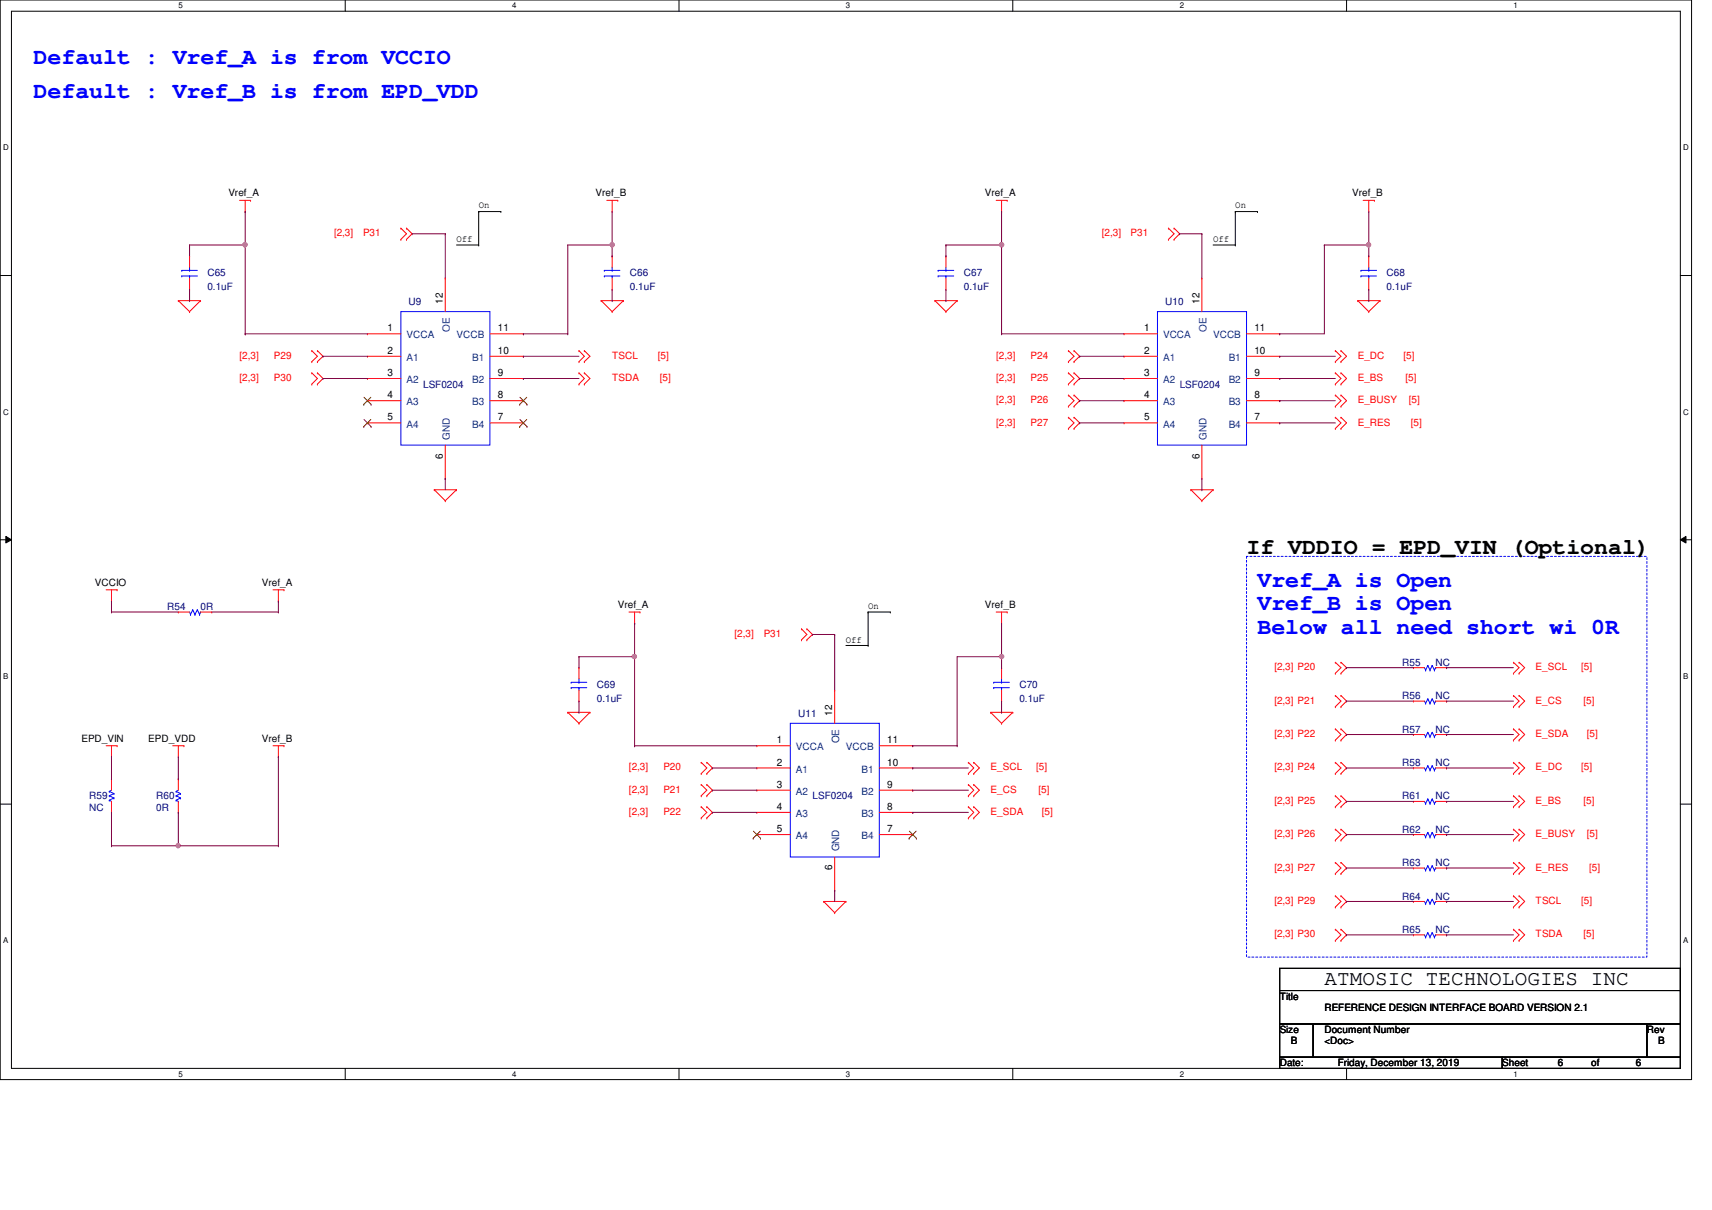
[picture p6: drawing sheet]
<svg xmlns="http://www.w3.org/2000/svg" width="297mm" height="210mm" viewBox="0 0 297 210" stroke-linecap="round" stroke-linejoin="round" font-family="sans-serif">
<path d="M0 0h293.5v187.3h-293.5zM2 1.9h289.5v183.4h-289.5z" fill="none" stroke="#000" stroke-width=".17"/>
<g fill="#fff">
<path d="M30.9 .2h.8v1.5h-.8z"/>
<path d="M30.9 185.5h.8v1.6h-.8z"/>
</g>
<path d="M59.9 0v1.9M59.9 185.3v2" fill="none" stroke="#000" stroke-width=".17"/>
<g fill="#fff">
<path d="M88.9 .2h.7v1.5h-.7z"/>
<path d="M88.9 185.5h.7v1.6h-.7z"/>
</g>
<path d="M117.8 0v1.9M117.8 185.3v2" fill="none" stroke="#000" stroke-width=".17"/>
<g fill="#fff">
<path d="M146.8 .2h.7v1.5h-.7z"/>
<path d="M146.8 185.5h.7v1.6h-.7z"/>
</g>
<path d="M175.7 0v1.9M175.7 185.3v2" fill="none" stroke="#000" stroke-width=".17"/>
<g fill="#fff">
<path d="M204.7 .2h.7v1.5h-.7z"/>
<path d="M204.7 185.5h.7v1.6h-.7z"/>
</g>
<path d="M233.6 0v1.9M233.6 185.3v2" fill="none" stroke="#000" stroke-width=".17"/>
<g fill="#fff">
<path d="M262.6 .2h.8v1.5h-.8z"/>
<path d="M262.6 185.5h.8v1.6h-.8z"/>
<path d="M.5 24.8h1v1.6h-1z"/>
<path d="M292.1 24.8h.9v1.6h-.9z"/>
<path d="M.5 70.7h1v1.5h-1z"/>
<path d="M292.1 70.7h.9v1.5h-.9z"/>
</g>
<path d="M0 47.8h2M291.5 47.8h2" fill="none" stroke="#000" stroke-width=".17"/>
<g fill="#fff">
<path d="M.5 116.5h.9v1.6h-.9z"/>
<path d="M292.1 116.5h.8v1.6h-.8z"/>
</g>
<path d="M0 93.6h2M1 93l1 .6-1 .6zM291.5 93.6l1-.6v1.2zM291.5 93.6h2" fill="none" stroke="#000" stroke-width=".17"/>
<path d="M1 93l1 .6-1 .6zM291.5 93.6l1-.6v1.2z" fill="#000"/>
<g fill="#fff">
<path d="M.5 162.4h.9v1.5h-.9z"/>
<path d="M292.1 162.4h.8v1.5h-.8z"/>
</g>
<g fill="none" stroke="#000" stroke-width=".17">
<path d="M83.1 36.7h.1M83.1 36.7h3.8M83.1 36.7v5.8M86.9 36.7h.1M214.3 36.7h.1M214.3 36.7h3.9M214.3 36.7v5.8M218.2 36.7h.1M79.2 42.5h3.9M83.1 42.5h.1M210.5 42.5h3.8M214.3 42.5h.1"/>
<path d="M146.8 112h3.8M150.6 112h.1M150.6 106.2h.1M150.6 106.2v5.8M150.6 106.2h3.9M154.5 106.2h.1M0 139.5h2M291.5 139.5h2M222 168h69.5v3.8h-69.5zM222 171.8h69.5v5.8h-69.5zM222 177.6h5.8v5.8h-5.8zM227.8 177.6h57.9v5.8h-57.9z"/>
<path d="M285.7 177.6h5.8v5.8h-5.8zM222 183.4h38.6v1.9h-38.6zM260.6 183.4h30.9v1.9h-30.9z"/>
</g>
<path d="M216.3 96.5h69.4v69.5h-69.4z" fill="none" stroke="#00f" stroke-width=".17" stroke-dasharray=".3 .3"/>
<g fill="none" stroke="#f00" stroke-width=".17">
<path d="M41.6 34.8h1.9M42.5 36.7h.1M42.5 34.8v1.9M43.5 34.8h.1M69.6 39.6h.1M69.6 39.6l.9 1-.9 .9M70.5 39.6h.1M70.5 39.6l1 1-1 .9M105.3 34.8h1.9M106.2 36.7h.1M106.2 34.8v1.9M107.2 34.8h.1"/>
<path d="M172.8 34.8h1.9M173.8 36.7h.1M173.8 34.8v1.9M174.7 34.8h.1M202.7 39.6h.1M202.7 39.6l1 1-1 .9M203.7 39.6h.1M203.7 39.6l1 1-1 .9M236.5 34.8h2M237.5 36.7h.1M237.5 34.8v1.9M238.5 34.8h.1"/>
<path d="M30.9 52.2h.1M30.9 52.2h3.9M30.9 52.2l2 1.9M32.9 54.1h.1M32.9 50.2h.1M32.9 44.4h.1M32.9 44.4v2M32.9 48.3v1.9M34.8 52.2h.1M34.8 52.2l-1.9 1.9M63.8 57.9h.1M63.8 57.9h5.8"/>
<path d="M69.6 41.5h.1M70.5 41.5h.1M77.3 48.3h.1M77.3 48.3v5.8M85 57.9h5.8M90.8 57.9h.1M104.3 52.2h.1M104.3 52.2h3.9M104.3 52.2l1.9 1.9M106.2 54.1h.1M106.2 50.2h.1M106.2 44.4h.1"/>
<path d="M106.2 44.4v2M106.2 48.3v1.9M108.2 52.2h.1M108.2 52.2l-2 1.9M162.2 52.2h.1M162.2 52.2h3.9M162.2 52.2l1.9 1.9M164.1 54.1h.1M164.1 50.2h.1M164.1 44.4h.1M164.1 44.4v2M164.1 48.3v1.9"/>
<path d="M166.1 52.2h.1M166.1 52.2l-2 1.9M195 57.9h.1M195 57.9h5.8M202.7 41.5h.1M203.7 41.5h.1M208.5 48.3h.1M208.5 48.3v5.8M216.3 57.9h5.7M222 57.9h.1M235.6 52.2h.1M235.6 52.2h3.8"/>
<path d="M235.6 52.2l1.9 1.9M237.5 54.1h.1M237.5 50.2h.1M237.5 44.4h.1M237.5 44.4v2M237.5 48.3v1.9M239.4 52.2h.1M239.4 52.2l-1.9 1.9M54.1 60.8h.1M54.1 62.7h.1M54.1 64.7h.1M54.1 66.6h.1"/>
<path d="M54.1 60.8l1 1-1 .9M54.1 64.7l1 1-1 .9M55.1 62.7h.1M55.1 60.8h.1M55.1 66.6h.1M55.1 64.7h.1M55.1 60.8l.9 1-.9 .9M55.1 64.7l.9 1-.9 .9M63.8 61.8h.1M63.8 65.7h.1M63.8 69.5h.1M63.8 73.4h.1"/>
<path d="M63.8 61.8h5.8M63.8 65.7h5.8M63.8 69.5h5.8M63.8 73.4h5.8M77.3 77.2v5.8M85 61.8h5.8M85 65.7h5.8M85 69.5h5.8M85 73.4h5.8M90.8 61.8h.1M90.8 65.7h.1M90.8 69.5h.1"/>
<path d="M90.8 73.4h.1M100.5 62.7h.1M100.5 60.8h.1M100.5 66.6h.1M100.5 64.7h.1M100.5 60.8l.9 1-.9 .9M100.5 64.7l.9 1-.9 .9M101.4 62.7h.1M101.4 60.8h.1M101.4 66.6h.1M101.4 64.7h.1M101.4 60.8l1 1-1 .9"/>
<path d="M101.4 64.7l1 1-1 .9M185.4 60.8h.1M185.4 62.7h.1M185.4 64.7h.1M185.4 66.6h.1M185.4 68.5h.1M185.4 70.5h.1M185.4 72.4h.1M185.4 74.3h.1M185.4 60.8l.9 1-.9 .9M185.4 64.7l.9 1-.9 .9M185.4 68.5l.9 1-.9 1"/>
<path d="M185.4 72.4l.9 1-.9 .9M186.3 62.7h.1M186.3 60.8h.1M186.3 66.6h.1M186.3 64.7h.1M186.3 70.5h.1M186.3 68.5h.1M186.3 74.3h.1M186.3 72.4h.1M186.3 60.8l1 1-1 .9M186.3 64.7l1 1-1 .9M186.3 68.5l1 1-1 1"/>
<path d="M186.3 72.4l1 1-1 .9M195 61.8h.1M195 65.7h.1M195 69.5h.1M195 73.4h.1M195 61.8h5.8M195 65.7h5.8M195 69.5h5.8M195 73.4h5.8M208.5 77.2v5.8M216.3 61.8h5.7M216.3 65.7h5.7"/>
<path d="M216.3 69.5h5.7M216.3 73.4h5.7M222 61.8h.1M222 65.7h.1M222 69.5h.1M222 73.4h.1M231.7 62.7h.1M231.7 60.8h.1M231.7 66.6h.1M231.7 64.7h.1M231.7 70.5h.1M231.7 68.5h.1"/>
<path d="M231.7 74.3h.1M231.7 72.4h.1M231.7 60.8l1 1-1 .9M231.7 64.7l1 1-1 .9M231.7 68.5l1 1-1 1M231.7 72.4l1 1-1 .9M232.7 62.7h.1M232.7 60.8h.1M232.7 66.6h.1M232.7 64.7h.1M232.7 70.5h.1M232.7 68.5h.1"/>
<path d="M232.7 74.3h.1M232.7 72.4h.1M232.7 68.5l.9 1-.9 1M232.7 60.8l.9 1-.9 .9M232.7 64.7l.9 1-.9 .9M232.7 72.4l.9 1-.9 .9M75.3 85h.1M75.3 85h3.9M75.3 85l2 1.9M77.3 86.9h.1M77.3 83h.1M79.2 85h.1"/>
<path d="M79.2 85l-1.9 1.9M206.6 85h.1M206.6 85h3.9M206.6 85l1.9 1.9M208.5 86.9h.1M208.5 83h.1M210.5 85h.1M210.5 85l-2 1.9M18.4 102.3h1.9M19.3 104.3h.1M19.3 102.3v2M20.3 102.3h.1"/>
<path d="M30.9 106.2h.1M30.9 106.2h2M34.8 106.2h1.9M36.7 106.2h.1M47.4 102.3h1.9M48.3 104.3h.1M48.3 102.3v2M49.3 102.3h.1M100.5 115.8h.1M100.5 115.8v2M100.5 119.7v1.9M109.1 106.2h1.9"/>
<path d="M110.1 108.1h.1M110.1 106.2v1.9M111 106.2h.1M139.1 109.1h.1M139.1 111h.1M139.1 109.1l.9 1-.9 .9M140 111h.1M140 109.1h.1M140 109.1l1 1-1 .9M144.8 119.7h.1M144.8 119.7v5.8M172.8 106.2h1.9"/>
<path d="M173.8 108.1h.1M173.8 115.8h.1M173.8 106.2v1.9M173.8 115.8v2M173.8 119.7v1.9M174.7 106.2h.1M231.7 114.9h.1M231.7 116.8h.1M231.7 114.9l1 .9-1 1M232.7 116.8h.1M232.7 114.9h.1M232.7 114.9l.9 .9-.9 1"/>
<path d="M245.2 115.8h.1M245.2 115.8h1.9M249.1 115.8h1.9M251 115.8h.1M262.6 116.8h.1M262.6 114.9h.1M262.6 114.9l1 .9-1 1M263.6 116.8h.1M263.6 114.9h.1M263.6 114.9l.9 .9-.9 1M18.4 129.4h1.9M19.3 131.3h.1"/>
<path d="M19.3 135.1h.1M19.3 129.4v1.9M19.3 135.1v2M19.3 139v1.9M20.3 129.4h.1M30 129.4h1.9M30.9 131.3h.1M30.9 135.1h.1M30.9 129.4v1.9M30.9 135.1v2M30.9 139v1.9M31.9 129.4h.1"/>
<path d="M47.4 129.4h1.9M48.3 131.3h.1M48.3 129.4v1.9M49.3 129.4h.1M98.5 123.6h.1M98.5 123.6h3.9M98.5 123.6l2 1.9M100.5 125.5h.1M100.5 121.6h.1M102.4 123.6h.1M102.4 123.6l-1.9 1.9M121.7 132.2h.1"/>
<path d="M121.7 134.2h.1M121.7 136.1h.1M121.7 138h.1M121.7 140h.1M121.7 132.2l.9 1-.9 1M121.7 136.1l.9 1-.9 .9M121.7 140l.9 .9-.9 1M122.6 134.2h.1M122.6 132.2h.1M122.6 138h.1M122.6 136.1h.1M122.6 140h.1"/>
<path d="M122.6 132.2l1 1-1 1M122.6 136.1l1 1-1 .9M122.6 140l1 .9-1 1M131.3 129.4h.1M131.3 133.2h.1M131.3 137.1h.1M131.3 129.4h5.8M131.3 133.2h5.8M131.3 137.1h5.8M152.6 129.4h5.8M152.6 133.2h5.8M152.6 137.1h5.8"/>
<path d="M158.4 133.2h.1M158.4 137.1h.1M158.4 129.4h.1M168 134.2h.1M168 132.2h.1M168 138h.1M168 136.1h.1M168 140h.1M168 132.2l.9 1-.9 1M168 136.1l.9 1-.9 .9M168 140l.9 .9-.9 1M168.9 134.2h.1"/>
<path d="M168.9 132.2h.1M168.9 138h.1M168.9 136.1h.1M168.9 140h.1M168.9 132.2l1 1-1 1M168.9 136.1l1 1-1 .9M168.9 140l1 .9-1 1M171.9 123.6h.1M171.9 123.6h3.8M171.9 123.6l1.9 1.9M173.8 125.5h.1M173.8 121.6h.1"/>
<path d="M175.7 123.6h.1M175.7 123.6l-1.9 1.9M231.7 120.6h.1M231.7 122.6h.1M231.7 126.4h.1M231.7 128.4h.1M231.7 132.2h.1M231.7 134.2h.1M231.7 138h.1M231.7 140h.1M231.7 120.6l1 1-1 1M231.7 126.4l1 1-1 1"/>
<path d="M231.7 132.2l1 1-1 1M231.7 138l1 1-1 1M232.7 122.6h.1M232.7 120.6h.1M232.7 128.4h.1M232.7 126.4h.1M232.7 134.2h.1M232.7 132.2h.1M232.7 140h.1M232.7 138h.1M232.7 120.6l.9 1-.9 1M232.7 126.4l.9 1-.9 1"/>
<path d="M232.7 132.2l.9 1-.9 1M232.7 138l.9 1-.9 1M245.2 139h.1M245.2 121.6h.1M245.2 127.4h.1M245.2 133.2h.1M245.2 139h1.9M245.2 133.2h1.9M245.2 121.6h1.9M245.2 127.4h1.9M249.1 139h1.9M249.1 133.2h1.9"/>
<path d="M249.1 121.6h1.9M249.1 127.4h1.9M251 139h.1M251 121.6h.1M251 127.4h.1M251 133.2h.1M262.6 122.6h.1M262.6 120.6h.1M262.6 128.4h.1M262.6 126.4h.1M262.6 134.2h.1M262.6 132.2h.1"/>
<path d="M262.6 140h.1M262.6 138h.1M262.6 120.6l1 1-1 1M262.6 126.4l1 1-1 1M262.6 132.2l1 1-1 1M262.6 138l1 1-1 1M263.6 122.6h.1M263.6 120.6h.1M263.6 128.4h.1M263.6 126.4h.1M263.6 134.2h.1M263.6 132.2h.1"/>
<path d="M263.6 140h.1M263.6 138h.1M263.6 120.6l.9 1-.9 1M263.6 126.4l.9 1-.9 1M263.6 132.2l.9 1-.9 1M263.6 138l.9 1-.9 1M19.3 140.9h.1M30.9 140.9h.1M121.7 141.9h.1M122.6 141.9h.1M131.3 140.9h.1M131.3 144.8h.1"/>
<path d="M131.3 140.9h5.8M131.3 144.8h5.8M142.9 156.4h.1M142.9 156.4h3.9M142.9 156.4l1.9 1.9M144.8 158.3h.1M144.8 154.4h.1M144.8 148.7v5.7M146.8 156.4h.1M146.8 156.4l-2 1.9M152.6 140.9h5.8M152.6 144.8h5.8"/>
<path d="M158.4 140.9h.1M158.4 144.8h.1M168 141.9h.1M168.9 141.9h.1M231.7 143.8h.1M231.7 145.8h.1M231.7 149.6h.1M231.7 151.6h.1M231.7 155.4h.1M231.7 157.4h.1M231.7 143.8l1 1-1 1M231.7 149.6l1 1-1 1"/>
<path d="M231.7 155.4l1 1-1 1M232.7 145.8h.1M232.7 143.8h.1M232.7 151.6h.1M232.7 149.6h.1M232.7 157.4h.1M232.7 155.4h.1M232.7 143.8l.9 1-.9 1M232.7 149.6l.9 1-.9 1M232.7 155.4l.9 1-.9 1M245.2 156.4h.1M245.2 144.8h.1"/>
<path d="M245.2 150.6h.1M245.2 156.4h1.9M245.2 144.8h1.9M245.2 150.6h1.9M249.1 156.4h1.9M249.1 144.8h1.9M249.1 150.6h1.9M251 156.4h.1M251 144.8h.1M251 150.6h.1M262.6 145.8h.1M262.6 143.8h.1"/>
<path d="M262.6 151.6h.1M262.6 149.6h.1M262.6 157.4h.1M262.6 155.4h.1M262.6 143.8l1 1-1 1M262.6 149.6l1 1-1 1M262.6 155.4l1 1-1 1M263.6 145.8h.1M263.6 143.8h.1M263.6 151.6h.1M263.6 149.6h.1M263.6 157.4h.1"/>
<path d="M263.6 155.4h.1M263.6 143.8l.9 1-.9 1M263.6 149.6l.9 1-.9 1M263.6 155.4l.9 1-.9 1M231.7 161.2h.1M231.7 163.2h.1M231.7 161.2l1 1-1 1M232.7 163.2h.1M232.7 161.2h.1M232.7 161.2l.9 1-.9 1M245.2 162.2h.1M245.2 162.2h1.9"/>
<path d="M249.1 162.2h1.9M251 162.2h.1M262.6 163.2h.1M262.6 161.2h.1M262.6 161.2l1 1-1 1M263.6 163.2h.1M263.6 161.2h.1M263.6 161.2l.9 1-.9 1"/>
</g>
<g fill="none" stroke="#00f" stroke-width=".17">
<path d="M31.5 46.9h.1M31.5 47.9h.1M31.5 46.9h2.7M31.5 47.9h2.7M32.9 47.9h.1M32.9 46.9h.1M32.9 46.4v.5M32.9 47.9v.4M69.6 54.1h15.4v23.1h-15.4zM104.9 46.9h.1M104.9 47.9h.1M104.9 46.9h2.7"/>
<path d="M104.9 47.9h2.7M106.2 47.9h.1M106.2 46.9h.1M106.2 46.4v.5M106.2 47.9v.4M162.8 46.9h.1M162.8 47.9h.1M162.8 46.9h2.7M162.8 47.9h2.7M164.1 47.9h.1M164.1 46.9h.1M164.1 46.4v.5"/>
<path d="M164.1 47.9v.4M200.8 54.1h15.5v23.1h-15.5zM236.1 46.9h.1M236.1 47.9h.1M236.1 46.9h2.7M236.1 47.9h2.7M237.5 47.9h.1M237.5 46.9h.1M237.5 46.4v.5M237.5 47.9v.4M32.9 106.2l.2 .4M33.1 106.6h.1"/>
<path d="M33.4 105.8h.1M33.4 105.8l-.3 .8M33.4 105.8l.4 .8M33.8 106.6h.1M34.2 105.8h.1M34.2 105.8l-.4 .8M34.2 105.8l.4 .8M34.6 106.6h.1M34.8 106.2h.1M34.8 106.2l-.2 .4M99.1 118.4h.1M99.1 119.3h.1"/>
<path d="M99.1 118.4h2.7M99.1 119.3h2.7M100.5 119.3h.1M100.5 118.4h.1M100.5 117.8v.6M100.5 119.3v.4M172.4 118.4h.1M172.4 119.3h.1M172.4 118.4h2.7M172.4 119.3h2.7M173.8 119.3h.1M173.8 118.4h.1"/>
<path d="M173.8 117.8v.6M173.8 119.3v.4M247.1 115.8l.3 .4M247.4 116.2h.1M247.7 115.4h.1M247.7 115.4l-.3 .8M247.7 115.4l.4 .8M248.1 116.2h.1M248.5 115.4h.1M248.5 115.4l-.4 .8M248.5 115.4l.4 .8M248.9 116.2h.1"/>
<path d="M249.1 115.8h.1M249.1 115.8l-.2 .4M19 137.3h.1M19 138h.1M19 138.8h.1M19 137.3l.8 .4M19 138l.8 .4M19 138.8l.3 .2M19.3 139h.1M19.3 137.1l-.3 .2M19.8 137.7h.1M19.8 138.4h.1"/>
<path d="M19.8 137.7l-.8 .3M19.8 138.4l-.8 .4M30.6 137.3h.1M30.6 138h.1M30.6 138.8h.1M30.6 137.3l.7 .4M30.6 138l.7 .4M30.6 138.8l.3 .2M30.9 139h.1M30.9 137.1l-.3 .2M31.3 137.7h.1M31.3 138.4h.1"/>
<path d="M31.3 137.7l-.7 .3M31.3 138.4l-.7 .4M137.1 125.5h15.5v23.2h-15.5zM247.1 139l.3 .4M247.1 121.6l.3 .4M247.1 127.4l.3 .4M247.1 133.2l.3 .4M247.4 139.4h.1M247.4 122h.1M247.4 127.8h.1M247.4 133.6h.1M247.7 138.6h.1"/>
<path d="M247.7 121.2h.1M247.7 127h.1M247.7 132.8h.1M247.7 138.6l-.3 .8M247.7 138.6l.4 .8M247.7 121.2l-.3 .8M247.7 121.2l.4 .8M247.7 127l-.3 .8M247.7 127l.4 .8M247.7 132.8l-.3 .8M247.7 132.8l.4 .8M248.1 139.4h.1"/>
<path d="M248.1 122h.1M248.1 127.8h.1M248.1 133.6h.1M248.5 138.6h.1M248.5 121.2h.1M248.5 127h.1M248.5 132.8h.1M248.5 138.6l-.4 .8M248.5 138.6l.4 .8M248.5 121.2l-.4 .8M248.5 121.2l.4 .8M248.5 127l-.4 .8"/>
<path d="M248.5 127l.4 .8M248.5 132.8l-.4 .8M248.5 132.8l.4 .8M248.9 139.4h.1M248.9 122h.1M248.9 127.8h.1M248.9 133.6h.1M249.1 139h.1M249.1 121.6h.1M249.1 127.4h.1M249.1 133.2h.1M249.1 139l-.2 .4"/>
<path d="M249.1 121.6l-.2 .4M249.1 127.4l-.2 .4M249.1 133.2l-.2 .4M247.1 156.4l.3 .4M247.1 144.8l.3 .4M247.1 150.6l.3 .4M247.4 156.8h.1M247.4 145.2h.1M247.4 151h.1M247.7 156h.1M247.7 144.4h.1M247.7 150.2h.1"/>
<path d="M247.7 156l-.3 .8M247.7 156l.4 .8M247.7 144.4l-.3 .8M247.7 144.4l.4 .8M247.7 150.2l-.3 .8M247.7 150.2l.4 .8M248.1 156.8h.1M248.1 145.2h.1M248.1 151h.1M248.5 156h.1M248.5 144.4h.1M248.5 150.2h.1"/>
<path d="M248.5 156l-.4 .8M248.5 156l.4 .8M248.5 144.4l-.4 .8M248.5 144.4l.4 .8M248.5 150.2l-.4 .8M248.5 150.2l.4 .8M248.9 156.8h.1M248.9 145.2h.1M248.9 151h.1M249.1 156.4h.1M249.1 144.8h.1M249.1 150.6h.1"/>
<path d="M249.1 156.4l-.2 .4M249.1 144.8l-.2 .4M249.1 150.6l-.2 .4M247.1 162.2l.3 .4M247.4 162.6h.1M247.7 161.8h.1M247.7 161.8l-.3 .8M247.7 161.8l.4 .8M248.1 162.6h.1M248.5 161.8h.1M248.5 161.8l-.4 .8M248.5 161.8l.4 .8"/>
<path d="M248.9 162.6h.1M249.1 162.2h.1M249.1 162.2l-.2 .4"/>
</g>
<g fill="none" stroke="#7f4000" stroke-width=".17">
<path d="M63.1 70.1h.1M63.1 74h.1M63.2 68.9l1.2 1.2M63.2 72.8l1.2 1.2M64.3 68.9l-1.2 1.2M64.3 72.8l-1.2 1.2M64.4 70.1h.1M64.4 74h.1M90.2 70.1h.1M90.2 74h.1M90.2 68.9l1.2 1.2M90.2 72.8l1.2 1.2"/>
<path d="M91.4 68.9l-1.2 1.2M91.4 72.8l-1.2 1.2M91.4 70.1h.1M91.4 74h.1M130.7 145.4h.1M130.7 144.2l1.2 1.2M131.9 144.2l-1.2 1.2M131.9 145.4h.1M157.7 145.4h.1M157.8 144.2l1.2 1.2M159 144.2l-1.3 1.2M159 145.4h.1"/>
</g>
<path d="M42.5 36.7h.1M42.5 36.7v21.2M32.9 42.5h.1M32.9 42.5v1.9M32.9 42.5h9.6M42.5 42.5h.1M42.5 57.9h.1" fill="none" stroke="#7f0040" stroke-width=".17"/>
<circle cx="42.5" cy="42.5" r=".38" fill="#f0f"/>
<circle cx="42.5" cy="42.5" r=".38" fill="none" stroke="#f0f" stroke-width=".17"/>
<g fill="none" stroke="#7f0040" stroke-width=".17">
<path d="M173.8 36.7h.1M173.8 36.7v21.2M32.9 52.2h.1M32.9 50.2v2M42.5 57.9h.1M42.5 57.9h21.3M90.8 57.9h.1M90.8 57.9h7.7M98.5 57.9h.1M106.2 42.5h.1M106.2 44.4h.1M106.2 52.2h.1"/>
<path d="M106.2 42.5h-7.7v15.4M106.2 42.5v1.9M106.2 50.2v2M164.1 44.4h.1M164.1 42.5h.1M164.1 42.5h9.7M164.1 42.5v1.9M173.8 42.5h.1M56 61.8h.1M56 65.7h.1M56 61.8h7.8M56 65.7h7.8"/>
<path d="M90.8 61.8h.1M90.8 65.7h.1M90.8 61.8h9.7M90.8 65.7h9.7M77.3 83h.1M77.3 83v2"/>
</g>
<circle cx="173.8" cy="42.5" r=".38" fill="#f0f"/>
<circle cx="173.8" cy="42.5" r=".38" fill="none" stroke="#f0f" stroke-width=".17"/>
<g fill="none" stroke="#7f0040" stroke-width=".17">
<path d="M164.1 52.2h.1M164.1 50.2v2M173.8 57.9h.1M173.8 57.9h21.2M222 57.9h.1M229.8 42.5h.1M229.8 42.5v15.4h-7.8M237.5 52.2h.1M237.5 50.2v2M187.3 61.8h.1M187.3 65.7h.1M187.3 69.5h.1"/>
<path d="M187.3 73.4h.1M187.3 61.8h7.7M187.3 65.7h7.7M187.3 69.5h7.7M187.3 73.4h7.7M222 61.8h.1M222 65.7h.1M222 69.5h.1M222 73.4h.1M222 61.8h9.7M222 65.7h9.7M222 69.5h9.7"/>
<path d="M222 73.4h9.7M208.5 85h.1M208.5 83v2M100.5 113.9h.1M100.5 113.9v1.9M100.5 113.9h9.6M110.1 108.1h.1M110.1 113.9h.1M110.1 108.1v21.3M110.1 129.4h.1"/>
</g>
<circle cx="110.1" cy="113.9" r=".37" fill="#f0f"/>
<circle cx="110.1" cy="113.9" r=".37" fill="none" stroke="#f0f" stroke-width=".17"/>
<g fill="none" stroke="#7f0040" stroke-width=".17">
<path d="M71.5 40.6h.1M71.5 40.6h5.8M77.3 40.6h.1M77.3 40.6v7.7M204.7 40.6h.1M204.7 40.6h3.8M208.5 40.6h.1M208.5 40.6v7.7M36.7 106.2h11.6M48.3 106.2h.1M141 110.1h.1M141 110.1h3.8"/>
<path d="M144.8 110.1h.1M144.8 110.1v9.6M173.8 113.9h.1M173.8 115.8h.1M173.8 113.9h-7.7v15.5M173.8 113.9v1.9M19.3 135.1h.1M19.3 131.3v3.8M30.9 135.1h.1M30.9 131.3v3.8M100.5 123.6h.1M100.5 121.6v2"/>
<path d="M110.1 129.4h.1M110.1 129.4h21.2M123.6 133.2h.1M123.6 137.1h.1M123.6 133.2h7.7M123.6 137.1h7.7M158.4 129.4h.1M158.4 133.2h.1M158.4 137.1h.1M158.4 129.4h7.7M158.4 133.2h9.6M158.4 137.1h9.6"/>
<path d="M166.1 129.4h.1M173.8 123.6h.1M173.8 121.6v2M19.3 140.9h.1M19.3 140.9v5.8M30.9 140.9h.1M30.9 140.9v5.8M123.6 140.9h.1M123.6 140.9h7.7M144.8 154.4h.1M144.8 154.4v2M158.4 140.9h.1"/>
<path d="M158.4 140.9h9.6"/>
</g>
<circle cx="30.9" cy="146.7" r=".37" fill="#f0f"/>
<circle cx="30.9" cy="146.7" r=".37" fill="none" stroke="#f0f" stroke-width=".17"/>
<path d="M173.8 113.9h.1M173.8 108.1v5.8M48.3 131.3h.1M48.3 131.3v15.4M19.3 146.7h.1M19.3 146.7h29M48.3 146.7h.1" fill="none" stroke="#7f0040" stroke-width=".17"/>
<circle cx="173.8" cy="113.9" r=".37" fill="#f0f"/>
<circle cx="173.8" cy="113.9" r=".37" fill="none" stroke="#f0f" stroke-width=".17"/>
<path d="M106.2 36.7v5.8M106.2 42.5h.1" fill="none" stroke="#7f0040" stroke-width=".17"/>
<circle cx="106.2" cy="42.5" r=".38" fill="#f0f"/>
<circle cx="106.2" cy="42.5" r=".38" fill="none" stroke="#f0f" stroke-width=".17"/>
<path d="M237.5 36.7v7.7M229.8 42.5h7.7M237.5 42.5h.1M237.5 44.4h.1" fill="none" stroke="#7f0040" stroke-width=".17"/>
<circle cx="237.5" cy="42.5" r=".38" fill="#f0f"/>
<circle cx="237.5" cy="42.5" r=".38" fill="none" stroke="#f0f" stroke-width=".17"/>
<g fill="none" stroke="#7f0040" stroke-width=".17">
<path d="M19.3 104.3h.1M19.3 106.2h.1M19.3 104.3v1.9M19.3 106.2h11.6M48.3 104.3h.1M48.3 104.3v1.9M233.6 115.8h.1M233.6 115.8h11.6M251 115.8h.1M251 115.8h11.6M233.6 121.6h.1M233.6 127.4h.1"/>
<path d="M233.6 133.2h.1M233.6 139h.1M233.6 121.6h11.6M233.6 127.4h11.6M233.6 133.2h11.6M233.6 139h11.6M251 121.6h.1M251 127.4h.1M251 133.2h.1M251 139h.1M251 121.6h11.6M251 127.4h11.6"/>
<path d="M251 133.2h11.6M251 139h11.6M233.6 144.8h.1M233.6 150.6h.1M233.6 156.4h.1M233.6 144.8h11.6M233.6 150.6h11.6M233.6 156.4h11.6M251 144.8h.1M251 150.6h.1M251 156.4h.1M251 144.8h11.6"/>
<path d="M251 150.6h11.6M251 156.4h11.6M233.6 162.2h.1M233.6 162.2h11.6M251 162.2h.1M251 162.2h11.6"/>
</g>
<circle cx="42.5" cy="42.5" r=".38" fill="#f0f"/>
<circle cx="42.5" cy="42.5" r=".38" fill="none" stroke="#f0f" stroke-width=".17"/>
<circle cx="173.8" cy="42.5" r=".38" fill="#f0f"/>
<circle cx="173.8" cy="42.5" r=".38" fill="none" stroke="#f0f" stroke-width=".17"/>
<circle cx="110.1" cy="113.9" r=".37" fill="#f0f"/>
<circle cx="110.1" cy="113.9" r=".37" fill="none" stroke="#f0f" stroke-width=".17"/>
<circle cx="30.9" cy="146.7" r=".37" fill="#f0f"/>
<circle cx="30.9" cy="146.7" r=".37" fill="none" stroke="#f0f" stroke-width=".17"/>
<circle cx="173.8" cy="113.9" r=".37" fill="#f0f"/>
<circle cx="173.8" cy="113.9" r=".37" fill="none" stroke="#f0f" stroke-width=".17"/>
<circle cx="106.2" cy="42.5" r=".38" fill="#f0f"/>
<circle cx="106.2" cy="42.5" r=".38" fill="none" stroke="#f0f" stroke-width=".17"/>
<circle cx="237.5" cy="42.5" r=".38" fill="#f0f"/>
<circle cx="237.5" cy="42.5" r=".38" fill="none" stroke="#f0f" stroke-width=".17"/>
<g font-size="4" fill="#00f">
<text x="5.8" y="11.1">Default : Vref_A is from VCCIO</text>
<text x="5.8" y="16.9">Default : Vref_B is from EPD_VDD</text>
<text x="218.2" y="101.9">Vref_A is Open</text>
<text x="218.2" y="105.9">Vref_B is Open</text>
<text x="218.2" y="109.9">Below all need short wi 0R</text>
</g>
<text font-size="4" x="216.3" y="96.1">If VDDIO = EPD_VIN (Optional)</text>
<text font-size="3.6" x="229.8" y="170.9">ATMOSIC TECHNOLOGIES INC</text>
<g font-size="1.7">
<text x="39.6" y="34">Vref_A</text>
<text x="103.3" y="34">Vref_B</text>
<text x="170.9" y="34">Vref_A</text>
<text x="234.6" y="34">Vref_B</text>
<text x="79.2" y="42">Off</text>
<text x="83.1" y="36.2">On</text>
<text x="210.5" y="42">Off</text>
<text x="214.3" y="36.2">On</text>
<text x="76.8" y="52.7" transform="rotate(-90 76.8 52.7)">12</text>
<text x="208.1" y="52.7" transform="rotate(-90 208.1 52.7)">12</text>
<text x="67.2" y="57.5">1</text>
<text x="86.4" y="57.5">11</text>
<text x="198.5" y="57.5">1</text>
<text x="217.6" y="57.5">11</text>
<text x="67.2" y="61.4">2</text>
<text x="67.2" y="65.2">3</text>
<text x="86.4" y="61.4">10</text>
<text x="86.4" y="65.2">9</text>
<text x="198.5" y="61.4">2</text>
<text x="198.5" y="65.2">3</text>
<text x="217.6" y="61.4">10</text>
<text x="217.6" y="65.2">9</text>
<text x="67.2" y="69.1">4</text>
<text x="86.4" y="69.1">8</text>
<text x="198.5" y="69.1">4</text>
<text x="217.6" y="69.1">8</text>
<text x="67.2" y="72.9">5</text>
<text x="86.4" y="72.9">7</text>
<text x="198.5" y="72.9">5</text>
<text x="217.6" y="72.9">7</text>
<text x="76.8" y="79.5" transform="rotate(-90 76.8 79.5)">6</text>
<text x="208.1" y="79.5" transform="rotate(-90 208.1 79.5)">6</text>
<text x="16.5" y="101.6">VCCIO</text>
<text x="45.4" y="101.6">Vref_A</text>
<text x="107.2" y="105.5">Vref_A</text>
<text x="150.6" y="105.7">On</text>
<text x="170.9" y="105.5">Vref_B</text>
<text x="146.8" y="111.5">Off</text>
<text x="144.4" y="124.1" transform="rotate(-90 144.4 124.1)">12</text>
<text x="14.1" y="128.7">EPD_VIN</text>
<text x="25.7" y="128.7">EPD_VDD</text>
<text x="45.4" y="128.7">Vref_B</text>
<text x="134.8" y="128.9">1</text>
<text x="153.9" y="128.9">11</text>
<text x="134.8" y="132.8">2</text>
<text x="134.8" y="136.7">3</text>
<text x="153.9" y="132.8">10</text>
<text x="153.9" y="136.7">9</text>
<text x="134.8" y="140.5">4</text>
<text x="153.9" y="140.5">8</text>
<text x="134.8" y="144.4">5</text>
<text x="153.9" y="144.4">7</text>
<text x="144.4" y="151" transform="rotate(-90 144.4 151)">6</text>
<text x="222" y="173.4">Title</text>
<text x="222" y="179.2">Size</text>
<text x="229.8" y="179.2">Document Number</text>
<text x="229.8" y="175.3">REFERENCE DESIGN INTERFACE BOARD VERSION 2.1</text>
<text x="285.7" y="179.2">Rev</text>
<text x="222" y="185">Date:</text>
<text x="224" y="181.1">B</text>
<text x="229.8" y="181.1">&lt;Doc&gt;</text>
<text x="232.1" y="185">Friday, December 13, 2019</text>
<text x="260.6" y="185">Sheet</text>
<text x="270.3" y="185">6</text>
<text x="276.1" y="185">of</text>
<text x="283.8" y="185">6</text>
<text x="287.7" y="181.1">B</text>
</g>
<g font-size="1.7" fill="#f00">
<text x="58" y="41">[2,3]</text>
<text x="63" y="41">P31</text>
<text x="191.2" y="41">[2,3]</text>
<text x="196.2" y="41">P31</text>
<text x="41.6" y="62.2">[2,3]</text>
<text x="47.5" y="62.2">P29</text>
<text x="106.2" y="62.2">TSCL</text>
<text x="114.1" y="62.2">[5]</text>
<text x="172.8" y="62.2">[2,3]</text>
<text x="178.8" y="62.2">P24</text>
<text x="235.6" y="62.2">E_DC</text>
<text x="243.5" y="62.2">[5]</text>
<text x="41.6" y="66.1">[2,3]</text>
<text x="47.5" y="66.1">P30</text>
<text x="106.2" y="66.1">TSDA</text>
<text x="114.5" y="66.1">[5]</text>
<text x="172.8" y="66.1">[2,3]</text>
<text x="172.8" y="70">[2,3]</text>
<text x="178.8" y="66.1">P25</text>
<text x="178.8" y="70">P26</text>
<text x="235.6" y="66.1">E_BS</text>
<text x="235.6" y="70">E_BUSY</text>
<text x="243.9" y="66.1">[5]</text>
<text x="244.4" y="70">[5]</text>
<text x="172.8" y="73.8">[2,3]</text>
<text x="178.8" y="73.8">P27</text>
<text x="235.6" y="73.8">E_RES</text>
<text x="244.8" y="73.8">[5]</text>
<text x="127.5" y="110.5">[2,3]</text>
<text x="132.5" y="110.5">P31</text>
<text x="221.1" y="116.3">[2,3] P20</text>
<text x="266.4" y="116.3">E_SCL</text>
<text x="274.4" y="116.3">[5]</text>
<text x="221.1" y="122.1">[2,3] P21</text>
<text x="266.4" y="122.1">E_CS</text>
<text x="274.7" y="122.1">[5]</text>
<text x="221.1" y="127.9">[2,3] P22</text>
<text x="266.4" y="127.9">E_SDA</text>
<text x="275.3" y="127.9">[5]</text>
<text x="109.1" y="133.6">[2,3]</text>
<text x="109.1" y="137.5">[2,3]</text>
<text x="115.1" y="133.6">P20</text>
<text x="115.1" y="137.5">P21</text>
<text x="171.9" y="133.6">E_SCL</text>
<text x="171.9" y="137.5">E_CS</text>
<text x="179.8" y="133.6">[5]</text>
<text x="180.2" y="137.5">[5]</text>
<text x="221.1" y="133.6">[2,3] P24</text>
<text x="266.4" y="133.6">E_DC</text>
<text x="274.4" y="133.6">[5]</text>
<text x="109.1" y="141.4">[2,3]</text>
<text x="115.1" y="141.4">P22</text>
<text x="171.9" y="141.4">E_SDA</text>
<text x="180.8" y="141.4">[5]</text>
<text x="221.1" y="139.4">[2,3] P25</text>
<text x="266.4" y="139.4">E_BS</text>
<text x="274.7" y="139.4">[5]</text>
<text x="221.1" y="145.2">[2,3] P26</text>
<text x="266.4" y="145.2">E_BUSY</text>
<text x="275.3" y="145.2">[5]</text>
<text x="221.1" y="151">[2,3] P27</text>
<text x="266.4" y="151">E_RES</text>
<text x="275.7" y="151">[5]</text>
<text x="221.1" y="156.8">[2,3] P29</text>
<text x="266.4" y="156.8">TSCL</text>
<text x="274.4" y="156.8">[5]</text>
<text x="221.1" y="162.6">[2,3] P30</text>
<text x="266.4" y="162.6">TSDA</text>
<text x="274.7" y="162.6">[5]</text>
</g>
<g font-size="1.7" fill="#00007f">
<text x="36" y="48">C65</text>
<text x="109.3" y="48">C66</text>
<text x="167.2" y="48">C67</text>
<text x="240.6" y="48">C68</text>
<text x="36" y="50.3">0.1uF</text>
<text x="70.9" y="53">U9</text>
<text x="109.3" y="50.3">0.1uF</text>
<text x="167.2" y="50.3">0.1uF</text>
<text x="202.2" y="53">U10</text>
<text x="240.6" y="50.3">0.1uF</text>
<text x="73.4" y="67.3">LSF0204</text>
<text x="204.7" y="67.3">LSF0204</text>
<text x="29" y="105.9">R54</text>
<text x="34.8" y="105.9">0R</text>
<text x="103.5" y="119.4">C69</text>
<text x="176.9" y="119.4">C70</text>
<text x="243.3" y="115.5">R55</text>
<text x="249.1" y="115.5">NC</text>
<text x="103.5" y="121.7">0.1uF</text>
<text x="138.5" y="124.4">U11</text>
<text x="176.9" y="121.7">0.1uF</text>
<text x="243.3" y="121.3">R56</text>
<text x="249.1" y="121.3">NC</text>
<text x="243.3" y="127.1">R57</text>
<text x="249.1" y="127.1">NC</text>
<text x="243.3" y="132.9">R58</text>
<text x="249.1" y="132.9">NC</text>
<text x="15.5" y="138.7">R59</text>
<text x="15.5" y="140.6">NC</text>
<text x="27.1" y="138.7">R60</text>
<text x="27.1" y="140.6">0R</text>
<text x="141" y="138.7">LSF0204</text>
<text x="243.3" y="138.7">R61</text>
<text x="249.1" y="138.7">NC</text>
<text x="243.3" y="144.5">R62</text>
<text x="249.1" y="144.5">NC</text>
<text x="243.3" y="150.3">R63</text>
<text x="249.1" y="150.3">NC</text>
<text x="243.3" y="156">R64</text>
<text x="243.3" y="161.8">R65</text>
<text x="249.1" y="156">NC</text>
<text x="249.1" y="161.8">NC</text>
</g>
<g font-size="1.7" fill="#00407f">
<text x="70.5" y="58.7">VCCA</text>
<text x="78.1" y="57.5" transform="rotate(-90 78.1 57.5)">OE</text>
<text x="79.2" y="58.7">VCCB</text>
<text x="201.8" y="58.7">VCCA</text>
<text x="209.3" y="57.5" transform="rotate(-90 209.3 57.5)">OE</text>
<text x="210.5" y="58.7">VCCB</text>
<text x="70.5" y="62.6">A1</text>
<text x="81.9" y="62.6">B1</text>
<text x="201.8" y="62.6">A1</text>
<text x="213.2" y="62.6">B1</text>
<text x="70.5" y="66.5">A2</text>
<text x="70.5" y="70.3">A3</text>
<text x="81.9" y="66.5">B2</text>
<text x="81.9" y="70.3">B3</text>
<text x="201.8" y="66.5">A2</text>
<text x="201.8" y="70.3">A3</text>
<text x="213.2" y="66.5">B2</text>
<text x="213.2" y="70.3">B3</text>
<text x="70.5" y="74.2">A4</text>
<text x="78.1" y="76.2" transform="rotate(-90 78.1 76.2)">GND</text>
<text x="81.9" y="74.2">B4</text>
<text x="201.8" y="74.2">A4</text>
<text x="209.3" y="76.2" transform="rotate(-90 209.3 76.2)">GND</text>
<text x="213.2" y="74.2">B4</text>
<text x="138.1" y="130.2">VCCA</text>
<text x="145.6" y="128.9" transform="rotate(-90 145.6 128.9)">OE</text>
<text x="146.8" y="130.2">VCCB</text>
<text x="138.1" y="134">A1</text>
<text x="138.1" y="137.9">A2</text>
<text x="149.5" y="134">B1</text>
<text x="149.5" y="137.9">B2</text>
<text x="138.1" y="141.7">A3</text>
<text x="149.5" y="141.7">B3</text>
<text x="138.1" y="145.6">A4</text>
<text x="145.6" y="147.7" transform="rotate(-90 145.6 147.7)">GND</text>
<text x="149.5" y="145.6">B4</text>
</g>
<g font-size="1.4">
<text x="30.9" y="1.4">5</text>
<text x="88.9" y="1.4">4</text>
<text x="146.8" y="1.4">3</text>
<text x="204.7" y="1.4">2</text>
<text x="262.6" y="1.4">1</text>
<text x=".5" y="26.1">D</text>
<text x="292.1" y="26.1">D</text>
<text x=".5" y="71.9">C</text>
<text x="292.1" y="71.9">C</text>
<text x=".5" y="117.8">B</text>
<text x="292.1" y="117.8">B</text>
<text x=".5" y="163.6">A</text>
<text x="292.1" y="163.6">A</text>
<text x="30.9" y="186.8">5</text>
<text x="88.9" y="186.8">4</text>
<text x="146.8" y="186.8">3</text>
<text x="204.7" y="186.8">2</text>
<text x="262.6" y="186.8">1</text>
</g>
</svg>
